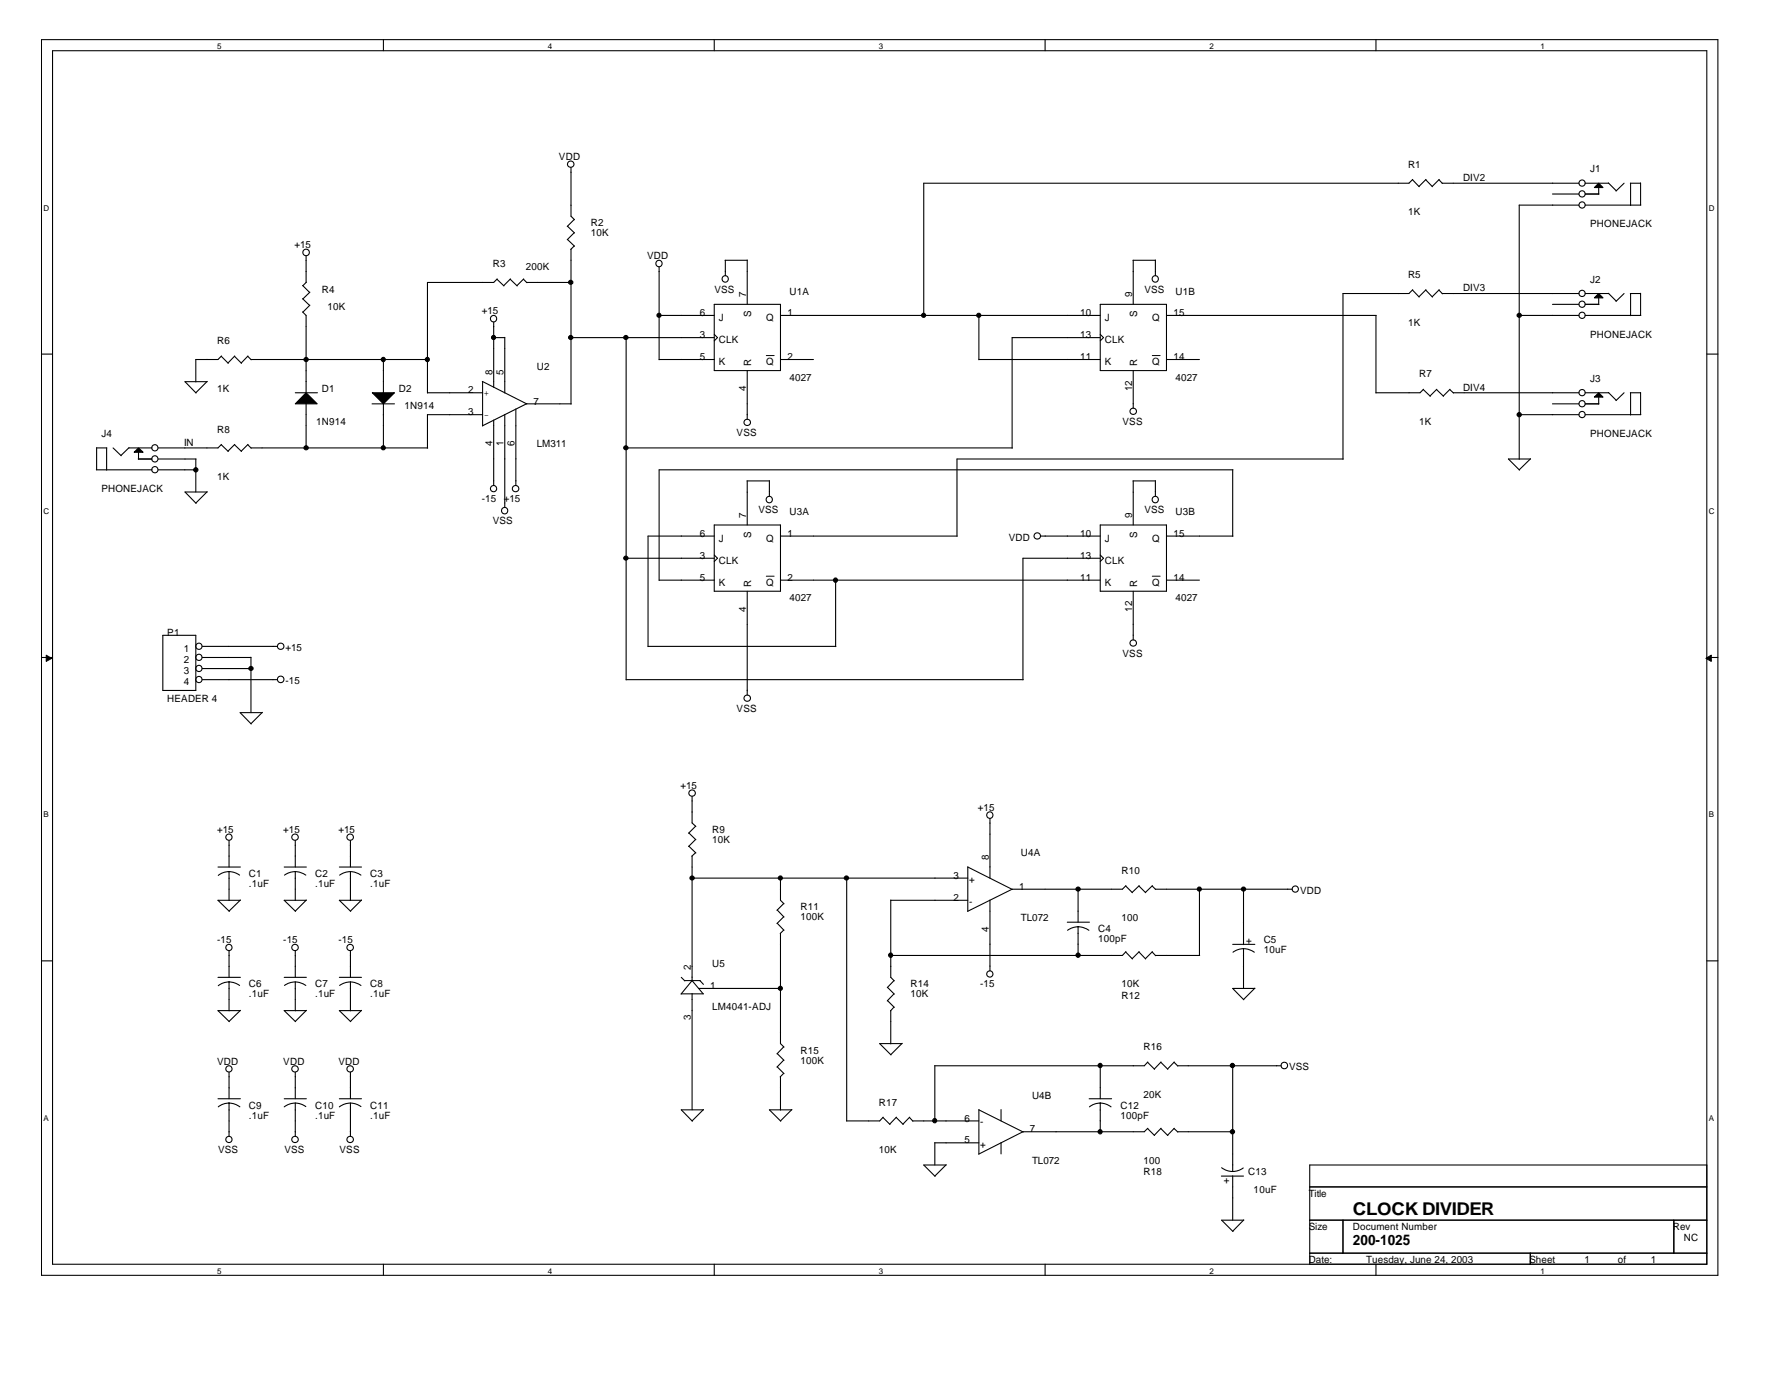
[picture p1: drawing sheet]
<svg xmlns="http://www.w3.org/2000/svg" width="279mm" height="216mm" viewBox="0 0 279 216" stroke-linecap="round" stroke-linejoin="round" font-family="sans-serif">
<g fill="none" stroke="#000" stroke-width=".17">
<path d="M6.5 6.2h262.5v193.5h-262.5zM8.2 7.9h259.1v190h-259.1zM60 6.2v1.7M111.9 6.2v1.7M163.7 6.2v1.7M215.5 6.2v1.7M88.9 35.4l1.1 1.1M88.9 37.5l1.1 1M89.4 26.2v7.6l.6 .6M89.4 39v24.3M89.9 34.4l-1.1 1.1M89.9 36.4l-1.1 1.1"/>
<path d="M89.9 38.5l-.5 .6M221.2 28.1l1.1 1.1M221.3 28.1l-.6 .6h-76v20.7M223.3 28.1l1 1.1M223.3 28.1l-1.1 1.1M225.4 28.1l.5 .6M225.4 28.1l-1.1 1.1M225.9 28.7h21.4M243.1 30.4h4.2M247.3 32.1h-9.4v39.8M248.3 28.7h3.6M248.3 32.1h8.7"/>
<path d="M248.3 30.4h2.1M250.4 29.4v1M251.9 28.6l1.2 1.3M254.4 28.7l-1.3 1.2M255.3 28.7h1.6M255.4 28.7v3.5M256.9 28.6v3.5M6.5 55.4h1.7M32.4 59.8h-3.4l1.7 1.7M32.4 59.7l-1.7 1.8M34.6 55.8l1.1 1.1M34.7 55.7l-.6 .6h-3.4v3.5"/>
<path d="M36.7 55.8l1.1 1.1M36.8 55.7l-1.1 1.1M38.8 55.8l.5 .5M38.8 55.7l-1 1.1M39.3 56.3h27.7M47.4 48.8l.5 .6v12.1M47.4 46.8l1.1 1M47.4 44.7l1.1 1.1M47.9 40.1v4.1M48 44.2l-.6 .5M48.5 47.8l-1.1 1.1M48.5 45.7l-1.1 1.1"/>
<path d="M60 56.3v5.2M75.5 59.7l7 3.5h7M75.6 59.8v6.9M77.3 52.9h1.8M77.3 50.4v10.2M77.8 43.7l1.1 1.1M77.9 43.7l-.6 .5h-10.4v17.3M79.1 52.8v8.7M79.9 43.7l1.1 1.1M79.9 43.7l-1 1M82 43.7l.5 .6M82 43.7l-1 1"/>
<path d="M82.5 44.2h7M89.4 52.9h22.5M98.1 52.9v53.6M103.2 41.8v14.5M103.2 49.4h8.7M103.2 56.3h8.7M111.9 47.6h10.3v10.4h-10.3zM111.9 52.3l.5 .6-.5 .5M113.6 40.7h3.4M113.6 40.7v2.5M117 40.7v6.9M117 58v7.6"/>
<path d="M122.2 49.4h50.1M122.2 56.3h5.2M153.3 49.4v6.9M153.3 56.3h19M172.3 47.6h10.4v10.4h-10.4zM172.3 52.9h-13.8v17.3M172.3 52.3l.5 .6-.5 .5M177.4 40.7h3.6M177.5 40.7v6.9M177.5 58v5.9M181 40.7v2.5M182.7 49.4h32.8"/>
<path d="M182.7 56.3h5.2M215.5 49.4v12.1M221.2 45.4l1.1 1.1M221.3 45.4l-.6 .6h-10.4v25.9M223.3 45.4l1 1.1M223.3 45.4l-1.1 1.1M225.4 45.4l.5 .6M225.4 45.4l-1.1 1.1M225.9 46h21.4M237.9 49.4h9.4M243.1 47.6h4.2M248.3 47.6h2.1"/>
<path d="M248.3 49.4h8.7M248.3 46h3.6M250.4 46.6v1.1M251.9 45.9l1.2 1.2M254.4 46l-1.3 1.2M255.3 46h1.6M255.4 46v3.4M256.9 45.9v3.5M267.3 55.4h1.7M15.1 73.6h8.7M15.1 70.1h1.6M15.1 70.1v3.5"/>
<path d="M16.7 70.1v3.5M17.7 70.1l1.3 1.3M20.2 70.1h3.6M20.2 70.1l-1.3 1.2M21.6 71.9h2.2M21.7 70.8v1.1M24.8 71.9h5.9M24.8 73.6h5.9M30.7 71.9v5.1M32.4 77h-3.4l1.7 1.8M32.4 77l-1.7 1.8M34.6 69.6l1.1 1.1"/>
<path d="M34.7 69.6l-.6 .5h-9.3M36.7 69.6l1.1 1.1M36.8 69.6l-1.1 1M38.8 69.6l.5 .6M38.8 69.6l-1 1M39.3 70.1h27.7M46.2 61.5h3.5M47.9 63.2v7M58.3 63.2h3.5M60 63.2v7M66.9 61.5h8.7M75.6 64.9h-8.7v5.3"/>
<path d="M77.3 65.8v10.2M79.1 64.9v14.5M80.8 64v12M82.5 63.2l-6.9 3.5M98.1 70.1h60.5M117 75.3h3.5M117 75.3v6.9M120.5 75.3v2.4M177.4 75.3h3.6M177.5 75.3v6.9M181 75.3v2.4M193.1 73.6v10.4"/>
<path d="M193.1 73.6h-89.9v17.3M210.4 71.9h-60.5v12.1M222.9 61l1.1 1M222.9 60.9l-.5 .6h-6.9M225 61l1.1 1M225 60.9l-1 1.1M227.1 61l.5 .5M227.1 60.9l-1.1 1.1M227.6 61.5h19.7M237.9 64.9h9.4M239.7 71.9h-3.5l1.8 1.7M239.7 71.8l-1.8 1.8"/>
<path d="M243.1 63.2h4.2M248.3 61.5h3.6M248.3 64.9h8.7M248.3 63.2h2.1M250.4 62.2v1.1M251.9 61.5l1.2 1.2M254.4 61.5l-1.3 1.2M255.3 61.5h1.6M255.4 61.5v3.5M256.9 61.5v3.4M25.5 99.5h5.2v8.6h-5.2zM98.1 87.4h13.8"/>
<path d="M103.2 90.8h8.7M111.9 82.2h10.3v10.4h-10.3zM111.9 83.9h-10.4v17.3M111.9 86.9l.5 .5-.5 .5M117 92.6v16.2M122.2 83.9h27.7M122.2 90.8h50.1M130.9 90.8v10.4M163 83.9h9.3M172.3 82.2h10.4v10.4h-10.4zM172.3 86.9l.5 .5-.5 .5M172.3 87.4h-12.1v19.1"/>
<path d="M177.5 92.6v7.6M182.7 83.9h10.4M182.7 90.8h5.2M6.5 102.9h1.7M31.7 102.9h7.6M31.7 101.2h11.8M31.7 106.4h11.8M31.7 104.7h7.6M39.3 102.9v8.7M41.1 111.6h-3.5l1.7 1.8M41.1 111.5l-1.8 1.8M98.1 106.4h62.1"/>
<path d="M101.5 101.2h29.4M267.3 102.9h1.7M34.1 135.7h3.6M35.9 136.5l.7 .1 .9 .4M35.9 136.5l-.8 .1-.9 .5M35.9 131.6v4.1M35.9 136.5v4.5M44.5 135.7h3.5M46.2 136.5l.7 .1 1 .4M46.2 136.5l-.7 .1-.9 .4M46.2 131.6v4.1M46.2 136.5v4.5"/>
<path d="M53.1 135.7h3.5M54.9 136.5l.7 .1 .9 .4M54.9 136.5l-.8 .1-.9 .4M54.9 131.6v4.1M54.9 136.5v4.5M107.9 130.4l1.1 1.1M107.9 132.5l1.1 1M108.4 124.7v4.1l.6 .6M108.4 134v19.5l-1.7 2.1M108.4 137.5h43.2M108.9 129.4l-1.1 1.1M108.9 131.4l-1.1 1.1"/>
<path d="M108.9 133.5l-.6 .6M122.2 137.5v3.5l.6 .5M132.6 137.4v38.1M151.6 135.7v6.9M151.6 135.7l7 3.6M155 128.2v9.3M168.8 139.2v5.2M176.3 138.7l1.1 1.1M176.3 138.7l-.5 .5h-17.3l-7 3.5M178.4 138.7l1 1.1M178.4 138.7l-1.1 1M180.4 138.7l.6 .6"/>
<path d="M180.5 138.7l-1.1 1M181 139.2h21.4M187.9 139.2v10.4M194.8 139.2v8.7M6.5 150.4h1.7M34.1 153h3.6M35.9 153.7l.7 .1 .9 .5M35.9 153.7l-.8 .1-.9 .5M35.9 148.9v4.1M35.9 153.7v4.6M37.7 141h-3.6l1.8 1.7M37.7 140.9l-1.8 1.7"/>
<path d="M37.7 158.2h-3.6l1.8 1.8M37.7 158.2l-1.8 1.7M44.5 153h3.5M46.2 153.7l.7 .1 1 .5M46.2 153.7l-.7 .1-.9 .5M46.2 148.9v4.1M46.2 153.7v4.6M48 141h-3.5l1.8 1.7M48 140.9l-1.8 1.7M48 158.2h-3.5l1.8 1.8M48 158.2l-1.8 1.7M53.1 153h3.5"/>
<path d="M54.9 153.7l.7 .1 .9 .5M54.9 153.7l-.8 .1-.9 .5M54.9 148.9v4.1M54.9 153.7v4.6M56.6 141h-3.5l1.8 1.7M56.6 140.9l-1.7 1.7M56.6 158.2h-3.5l1.8 1.8M56.6 158.2l-1.7 1.7M106.7 153l.5 .6M106.7 155.6h3.5M107.2 153.5h2.5M108.3 153.5l1.8 2.1"/>
<path d="M108.4 155.6v18.2M109.4 154.8h12.8M109.6 153.5l.6 .6M121.7 142.5l1.1 1.1M121.7 144.6l1.1 1.1M122.2 146.1v17.3l.6 .5M122.7 141.5l-1 1M122.7 143.5l-1 1.1M122.7 145.6l-.5 .6M139 154.6l1.1 1M139 156.7l1.1 1M139.5 141h12.1"/>
<path d="M139.5 140.9v12.1l.6 .6M139.5 158.2v5.2M140 153.5l-1 1.1M140 155.6l-1 1.1M140 157.7l-.5 .6M155 140.9v11.1M167.1 144.4h3.5M168.8 145.1l.8 .1 .9 .5M168.8 145.1l-.7 .1-.9 .5M168.8 145.1v4.5M176.3 149l1.1 1.1M176.3 149l-.5 .6h-36.3"/>
<path d="M178.4 149l1 1.1M178.4 149l-1.1 1.1M180.4 149l.6 .6M180.5 149l-1.1 1.1M181 149.6h6.9M193.1 147.9h3.4M194.8 148.5l.7 .1 .9 .5M194.8 148.5l-.8 .1-.9 .5M194.8 148.5v6.3M196.5 154.8h-3.4l1.7 1.7M196.5 154.7l-1.7 1.8M267.3 150.4h1.7"/>
<path d="M34.1 172h3.6M35.9 172.7l.7 .1 1 .5M35.9 172.7l-.8 .1-.9 .5M35.9 167.9v4.1M35.9 172.7v5.2M44.5 172h3.5M46.2 172.7l.7 .1 1 .5M46.2 172.7l-.7 .1-1 .5M46.2 167.9v4.1M46.2 172.7v5.2M53.1 172h3.5M54.9 172.7l.7 .1 .9 .5"/>
<path d="M54.9 172.7l-.8 .1-1 .5M54.9 167.9v4.1M54.9 172.7v5.2M110.2 173.8h-3.5l1.7 1.7M110.2 173.7l-1.8 1.8M121.7 165l1.1 1M121.7 167l1.1 1.1M122.2 168.6v5.2M122.7 163.9l-1 1.1M122.7 166l-1 1.1M122.7 168l-.5 .6M124 173.8h-3.5l1.8 1.7"/>
<path d="M124 173.7l-1.8 1.8M138.3 174.9l1.1 1.1M138.3 174.9l-.5 .6h-5.2M140.4 174.9l1.1 1.1M140.4 174.9l-1.1 1.1M141.3 163.4h-3.5l1.7 1.8M141.3 163.3l-1.8 1.8M142.4 174.9l.6 .6M142.5 174.9l-1.1 1.1M142.9 175.5h10.4M146.4 178.9h6.9M146.4 166.8v8.7"/>
<path d="M146.4 178.9v3.5M153.3 173.7v7M153.3 173.8l6.9 3.4M156.8 173.7v1.8M156.8 178.9v1.8M170.6 172h3.5M172.3 172.7l.7 .1 1 .5M172.3 172.7l-.7 .1-1 .5M172.3 166.8v5.2M172.3 172.7v4.5M179.7 166.3l1.1 1.1M179.7 176.7l1.1 1.1"/>
<path d="M179.8 166.3l-.6 .6h-32.8M179.8 176.6l-.6 .6h-19l-6.9 3.5M181.8 166.3l1.1 1.1M181.8 176.7l1.1 1.1M181.8 166.3l-1 1.1M181.8 176.6l-1 1.1M183.9 166.3l.6 .6M183.9 176.7l.6 .5M183.9 166.3l-1 1.1M183.9 176.6l-1 1.1M184.4 166.9h16.2M184.4 177.2h8.7"/>
<path d="M193.1 166.8v16.6M60 197.9v1.8M111.9 197.9v1.8M148.2 182.4h-3.5l1.7 1.8M148.2 182.4l-1.8 1.7M163.7 197.9v1.8M191.3 184.1h3.5M191.3 182.8l1 .5 .8 .1M193.1 184.1v6.9M194.7 182.9l-.9 .4-.7 .1M194.8 191h-3.5l1.8 1.8M194.8 191l-1.7 1.8"/>
<path d="M205.1 185.8h62.2M205.1 191h62.2M205.1 196.2h62.2M210.3 191v5.2M215.5 197.9v1.8M239.7 196.2v1.7M262.1 191v5.2M267.3 182.4h-62.2v15.5"/>
<circle cx="47.9" cy="39.5" r=".51"/>
<circle cx="89.4" cy="25.7" r=".5"/>
<circle cx="247.8" cy="30.4" r=".49"/>
<circle cx="247.8" cy="32.1" r=".49"/>
<circle cx="247.8" cy="28.7" r=".49"/>
<circle cx="77.3" cy="49.9" r=".5"/>
<circle cx="103.2" cy="41.3" r=".5"/>
<circle cx="113.6" cy="43.7" r=".5"/>
<circle cx="180.9" cy="43.7" r=".5"/>
<circle cx="247.8" cy="49.4" r=".49"/>
<circle cx="247.8" cy="45.9" r=".49"/>
<circle cx="247.8" cy="47.6" r=".49"/>
<circle cx="24.3" cy="71.8" r=".49"/>
<circle cx="24.3" cy="70.1" r=".49"/>
<circle cx="24.3" cy="73.5" r=".49"/>
<circle cx="77.3" cy="76.5" r=".49"/>
<circle cx="79" cy="80" r=".5"/>
<circle cx="80.8" cy="76.5" r=".5"/>
<circle cx="117" cy="66.1" r=".5"/>
<circle cx="120.5" cy="78.2" r=".5"/>
<circle cx="177.5" cy="64.4" r=".5"/>
<circle cx="180.9" cy="78.2" r=".5"/>
<circle cx="247.8" cy="61.5" r=".49"/>
<circle cx="247.8" cy="64.9" r=".49"/>
<circle cx="247.8" cy="63.2" r=".49"/>
<circle cx="162.5" cy="83.9" r=".5"/>
<circle cx="31.2" cy="101.2" r=".49"/>
<circle cx="31.2" cy="104.7" r=".49"/>
<circle cx="31.2" cy="102.9" r=".49"/>
<circle cx="31.2" cy="106.4" r=".49"/>
<circle cx="44" cy="106.4" r=".51"/>
<circle cx="44" cy="101.2" r=".5"/>
<circle cx="117" cy="109.3" r=".5"/>
<circle cx="177.5" cy="100.7" r=".5"/>
<circle cx="35.9" cy="131.1" r=".49"/>
<circle cx="46.2" cy="131.1" r=".5"/>
<circle cx="54.8" cy="131.1" r=".5"/>
<circle cx="108.4" cy="124.2" r=".5"/>
<circle cx="155" cy="127.6" r=".5"/>
<circle cx="202.9" cy="139.2" r=".49"/>
<circle cx="35.9" cy="148.3" r=".49"/>
<circle cx="46.2" cy="148.3" r=".5"/>
<circle cx="54.8" cy="148.3" r=".5"/>
<circle cx="155" cy="152.5" r=".49"/>
<circle cx="35.9" cy="167.3" r=".49"/>
<circle cx="35.9" cy="178.4" r=".49"/>
<circle cx="46.2" cy="167.3" r=".5"/>
<circle cx="46.2" cy="178.4" r=".5"/>
<circle cx="54.8" cy="167.3" r=".5"/>
<circle cx="54.8" cy="178.4" r=".5"/>
<circle cx="201.1" cy="166.8" r=".51"/>
</g>
<g fill="#000" stroke="#000" stroke-width=".16">
<path d="M7.2 102.6l.9 .5-.9 .4z" fill-rule="evenodd"/>
<path d="M267.2 103.1l.8-.5v.9z" fill-rule="evenodd"/>
</g>
<g fill="#000" stroke="#000" stroke-width=".17">
<path d="M250.4 28.7l.7 .7h-1.4z" fill-rule="evenodd"/>
<path d="M250.4 46l.7 .6h-1.4z" fill-rule="evenodd"/>
<path d="M21 70.8l.7-.7 .7 .7z" fill-rule="evenodd"/>
<path d="M47.9 61.5l1.8 1.7h-3.5z" fill-rule="evenodd"/>
<path d="M58.3 61.5h3.5l-1.8 1.7z" fill-rule="evenodd"/>
<path d="M250.4 61.5l.7 .7h-1.4z" fill-rule="evenodd"/>
<circle cx="47.9" cy="56.3" r=".33"/>
<circle cx="60" cy="56.3" r=".33"/>
<circle cx="66.9" cy="56.3" r=".33"/>
<circle cx="77.3" cy="52.8" r=".32"/>
<circle cx="89.4" cy="44.2" r=".33"/>
<circle cx="89.4" cy="52.8" r=".33"/>
<circle cx="98" cy="52.8" r=".33"/>
<circle cx="103.2" cy="49.4" r=".32"/>
<circle cx="144.6" cy="49.4" r=".32"/>
<circle cx="153.3" cy="49.4" r=".32"/>
<circle cx="237.9" cy="49.4" r=".33"/>
<circle cx="30.7" cy="73.6" r=".33"/>
<circle cx="48" cy="70.1" r=".33"/>
<circle cx="60" cy="70.1" r=".32"/>
<circle cx="98" cy="70.1" r=".33"/>
<circle cx="237.9" cy="64.9" r=".33"/>
<circle cx="98" cy="87.4" r=".33"/>
<circle cx="130.8" cy="90.8" r=".33"/>
<circle cx="39.3" cy="104.7" r=".33"/>
<circle cx="108.4" cy="137.5" r=".33"/>
<circle cx="122.2" cy="137.5" r=".32"/>
<circle cx="132.6" cy="137.5" r=".33"/>
<circle cx="168.9" cy="139.2" r=".33"/>
<circle cx="187.8" cy="139.2" r=".32"/>
<circle cx="194.8" cy="139.2" r=".33"/>
<circle cx="122.2" cy="154.7" r=".32"/>
<circle cx="139.5" cy="149.5" r=".33"/>
<circle cx="168.8" cy="149.5" r=".33"/>
<circle cx="146.4" cy="175.5" r=".33"/>
<circle cx="172.3" cy="177.2" r=".33"/>
<circle cx="172.3" cy="166.8" r=".33"/>
<circle cx="193" cy="177.2" r=".33"/>
<circle cx="193" cy="166.8" r=".33"/>
</g>
<path d="M120 55.7h1.2M180.5 55.7h1.2M120 90.2h1.2M180.5 90.2h1.2" fill="none" stroke="#000" stroke-width=".16"/>
<text font-size="2.8" x="211.9" y="190.3">CLOCK DIVIDER</text>
<text font-size="2.2" x="211.9" y="195">200-1025</text>
<g font-size="1.6">
<text x="87.5" y="25.1">VDD</text>
<text x="220.5" y="26.3">R1</text>
<text x="229.1" y="28.4">DIV2</text>
<text x="249" y="27">J1</text>
<text x="92.5" y="35.4">R2</text>
<text x="220.5" y="33.7">1K</text>
<text x="249" y="35.6">PHONEJACK</text>
<text x="46.1" y="38.9">+15</text>
<text x="77.2" y="41.8">R3</text>
<text x="92.5" y="37">10K</text>
<text x="101.3" y="40.6">VDD</text>
<text x="50.4" y="45.8">R4</text>
<text x="82.3" y="42.3">200K</text>
<text x="111.9" y="45.8">VSS</text>
<text x="116.8" y="46.6" transform="rotate(-90 116.8 46.6)">7</text>
<text x="123.7" y="46.1">U1A</text>
<text x="177.3" y="46.6" transform="rotate(-90 177.3 46.6)">9</text>
<text x="179.2" y="45.8">VSS</text>
<text x="184.1" y="46.1">U1B</text>
<text x="220.5" y="43.6">R5</text>
<text x="229.1" y="45.6">DIV3</text>
<text x="249" y="44.2">J2</text>
<text x="34" y="53.9">R6</text>
<text x="51.3" y="48.6">10K</text>
<text x="75.4" y="49.2">+15</text>
<text x="109.6" y="49.5">6</text>
<text x="109.6" y="53">3</text>
<text x="112.6" y="50.2">J</text>
<text x="112.6" y="53.7">CLK</text>
<text x="117.6" y="49.7" transform="rotate(-90 117.6 49.7)">S</text>
<text x="120" y="50.2">Q</text>
<text x="123.3" y="49.5">1</text>
<text x="169.2" y="49.5">10</text>
<text x="169.2" y="53">13</text>
<text x="173" y="50.2">J</text>
<text x="173" y="53.7">CLK</text>
<text x="178.1" y="49.7" transform="rotate(-90 178.1 49.7)">S</text>
<text x="180.5" y="50.2">Q</text>
<text x="183.8" y="49.5">15</text>
<text x="220.5" y="51">1K</text>
<text x="249" y="52.9">PHONEJACK</text>
<text x="77.1" y="58.7" transform="rotate(-90 77.1 58.7)">8</text>
<text x="78.9" y="58.7" transform="rotate(-90 78.9 58.7)">5</text>
<text x="84.1" y="57.9">U2</text>
<text x="109.6" y="56.4">5</text>
<text x="112.6" y="57.2">K</text>
<text x="117.6" y="57.3" transform="rotate(-90 117.6 57.3)">R</text>
<text x="120" y="57.2">Q</text>
<text x="123.3" y="56.4">2</text>
<text x="123.7" y="59.6">4027</text>
<text x="169.2" y="56.4">11</text>
<text x="173" y="57.2">K</text>
<text x="178.1" y="57.3" transform="rotate(-90 178.1 57.3)">R</text>
<text x="180.5" y="57.2">Q</text>
<text x="183.8" y="56.4">14</text>
<text x="184.1" y="59.6">4027</text>
<text x="222.2" y="59.1">R7</text>
<text x="249" y="59.8">J3</text>
<text x="34" y="61.3">1K</text>
<text x="50.4" y="61.3">D1</text>
<text x="62.5" y="61.3">D2</text>
<text x="63.4" y="64.1">1N914</text>
<text x="73.3" y="61.6">2</text>
<text x="73.3" y="65">3</text>
<text x="75.8" y="65.4">-</text>
<text x="75.8" y="62">+</text>
<text x="83.6" y="63.3">7</text>
<text x="116.8" y="61.3" transform="rotate(-90 116.8 61.3)">4</text>
<text x="177.3" y="61.3" transform="rotate(-90 177.3 61.3)">12</text>
<text x="229.1" y="61.2">DIV4</text>
<text x="15.9" y="68.4">J4</text>
<text x="28.8" y="69.8">IN</text>
<text x="34" y="67.7">R8</text>
<text x="49.5" y="66.5">1N914</text>
<text x="77.1" y="69.9" transform="rotate(-90 77.1 69.9)">4</text>
<text x="78.9" y="69.9" transform="rotate(-90 78.9 69.9)">1</text>
<text x="80.6" y="69.9" transform="rotate(-90 80.6 69.9)">6</text>
<text x="84.1" y="70">LM311</text>
<text x="115.4" y="68.2">VSS</text>
<text x="175.8" y="66.5">VSS</text>
<text x="222.2" y="66.5">1K</text>
<text x="249" y="68.4">PHONEJACK</text>
<text x="15.9" y="77">PHONEJACK</text>
<text x="34" y="75.1">1K</text>
<text x="75.4" y="78.6">-15</text>
<text x="77.2" y="82.1">VSS</text>
<text x="78.9" y="78.6">+15</text>
<text x="116.8" y="81.1" transform="rotate(-90 116.8 81.1)">7</text>
<text x="118.8" y="80.3">VSS</text>
<text x="123.7" y="80.7">U3A</text>
<text x="177.3" y="81.1" transform="rotate(-90 177.3 81.1)">9</text>
<text x="179.2" y="80.3">VSS</text>
<text x="184.1" y="80.7">U3B</text>
<text x="109.6" y="84">6</text>
<text x="109.6" y="87.5">3</text>
<text x="112.6" y="84.8">J</text>
<text x="112.6" y="88.3">CLK</text>
<text x="117.6" y="84.2" transform="rotate(-90 117.6 84.2)">S</text>
<text x="120" y="84.8">Q</text>
<text x="123.3" y="84">1</text>
<text x="158" y="84.7">VDD</text>
<text x="169.2" y="84">10</text>
<text x="169.2" y="87.5">13</text>
<text x="173" y="84.8">J</text>
<text x="173" y="88.3">CLK</text>
<text x="178.1" y="84.2" transform="rotate(-90 178.1 84.2)">S</text>
<text x="180.5" y="84.8">Q</text>
<text x="183.8" y="84">15</text>
<text x="109.6" y="90.9">5</text>
<text x="112.6" y="91.7">K</text>
<text x="116.8" y="95.8" transform="rotate(-90 116.8 95.8)">4</text>
<text x="117.6" y="91.9" transform="rotate(-90 117.6 91.9)">R</text>
<text x="120" y="91.7">Q</text>
<text x="123.3" y="90.9">2</text>
<text x="123.7" y="94.1">4027</text>
<text x="169.2" y="90.9">11</text>
<text x="173" y="91.7">K</text>
<text x="177.3" y="95.8" transform="rotate(-90 177.3 95.8)">12</text>
<text x="178.1" y="91.9" transform="rotate(-90 178.1 91.9)">R</text>
<text x="180.5" y="91.7">Q</text>
<text x="183.8" y="90.9">14</text>
<text x="184.1" y="94.1">4027</text>
<text x="26.2" y="99.5">P1</text>
<text x="44.7" y="101.9">+15</text>
<text x="28.8" y="102.1">1</text>
<text x="28.8" y="103.8">2</text>
<text x="28.8" y="105.5">3</text>
<text x="28.8" y="107.3">4</text>
<text x="44.7" y="107.1">-15</text>
<text x="175.8" y="102.8">VSS</text>
<text x="26.2" y="109.9">HEADER 4</text>
<text x="115.4" y="111.4">VSS</text>
<text x="106.6" y="123.5">+15</text>
<text x="34" y="130.4">+15</text>
<text x="44.4" y="130.4">+15</text>
<text x="53" y="130.4">+15</text>
<text x="111.5" y="130.4">R9</text>
<text x="111.5" y="132">10K</text>
<text x="153.2" y="127">+15</text>
<text x="39" y="137.3">C1</text>
<text x="49.4" y="137.3">C2</text>
<text x="58" y="137.3">C3</text>
<text x="149.3" y="137.6">3</text>
<text x="154.9" y="134.7" transform="rotate(-90 154.9 134.7)">8</text>
<text x="159.9" y="134.1">U4A</text>
<text x="175.6" y="136.8">R10</text>
<text x="39" y="138.9">.1uF</text>
<text x="49.4" y="138.9">.1uF</text>
<text x="58" y="138.9">.1uF</text>
<text x="125.3" y="142.5">R11</text>
<text x="149.3" y="141.1">2</text>
<text x="151.8" y="138.2">+</text>
<text x="151.8" y="141.6">-</text>
<text x="159.6" y="139.3">1</text>
<text x="203.6" y="139.9">VDD</text>
<text x="34" y="147.7">-15</text>
<text x="44.4" y="147.7">-15</text>
<text x="53" y="147.7">-15</text>
<text x="125.3" y="144.1">100K</text>
<text x="154.9" y="145.9" transform="rotate(-90 154.9 145.9)">4</text>
<text x="159.9" y="144.2">TL072</text>
<text x="172" y="146">C4</text>
<text x="172" y="147.5">100pF</text>
<text x="175.6" y="144.2">100</text>
<text x="195.2" y="147.9">+</text>
<text x="197.9" y="147.7">C5</text>
<text x="197.9" y="149.3">10uF</text>
<text x="39" y="154.6">C6</text>
<text x="49.4" y="154.6">C7</text>
<text x="58" y="154.6">C8</text>
<text x="108.2" y="151.9" transform="rotate(-90 108.2 151.9)">2</text>
<text x="111.2" y="154.9">1</text>
<text x="111.5" y="151.3">U5</text>
<text x="142.6" y="154.6">R14</text>
<text x="153.5" y="154.6">-15</text>
<text x="175.6" y="154.6">10K</text>
<text x="39" y="156.2">.1uF</text>
<text x="49.4" y="156.2">.1uF</text>
<text x="58" y="156.2">.1uF</text>
<text x="108.2" y="159.7" transform="rotate(-90 108.2 159.7)">3</text>
<text x="111.5" y="158.1">LM4041-ADJ</text>
<text x="142.6" y="156.2">10K</text>
<text x="175.6" y="156.3">R12</text>
<text x="34" y="166.7">VDD</text>
<text x="44.4" y="166.7">VDD</text>
<text x="53" y="166.7">VDD</text>
<text x="125.3" y="165">R15</text>
<text x="125.3" y="166.5">100K</text>
<text x="179.1" y="164.5">R16</text>
<text x="201.9" y="167.6">VSS</text>
<text x="39" y="173.6">C9</text>
<text x="49.4" y="173.6">C10</text>
<text x="58" y="173.6">C11</text>
<text x="137.6" y="173.1">R17</text>
<text x="161.6" y="172">U4B</text>
<text x="175.5" y="173.6">C12</text>
<text x="179.1" y="171.9">20K</text>
<text x="39" y="175.2">.1uF</text>
<text x="49.4" y="175.2">.1uF</text>
<text x="58" y="175.2">.1uF</text>
<text x="151" y="175.6">6</text>
<text x="151" y="179">5</text>
<text x="153.5" y="179.7">+</text>
<text x="153.5" y="176.2">-</text>
<text x="161.3" y="177.3">7</text>
<text x="175.5" y="175.2">100pF</text>
<text x="34.2" y="180.5">VSS</text>
<text x="44.5" y="180.5">VSS</text>
<text x="53.2" y="180.5">VSS</text>
<text x="137.6" y="180.5">10K</text>
<text x="161.6" y="182.2">TL072</text>
<text x="179.1" y="184">R18</text>
<text x="179.1" y="182.2">100</text>
<text x="192.5" y="184.4" transform="rotate(-180 192.5 184.4)">+</text>
<text x="195.5" y="184">C13</text>
<text x="196.3" y="186.7">10uF</text>
<text x="205" y="187.4">Title</text>
<text x="205" y="192.6">Size</text>
<text x="205" y="197.8">Date:</text>
<text x="211.9" y="192.6">Document Number</text>
<text x="214" y="197.8">Tuesday, June 24, 2003</text>
<text x="239.5" y="197.8">Sheet</text>
<text x="248.2" y="197.8">1</text>
<text x="253.4" y="197.8">of</text>
<text x="258.5" y="197.8">1</text>
<text x="262" y="192.6">Rev</text>
<text x="263.7" y="194.4">NC</text>
</g>
<g font-size="1.3">
<text x="34" y="7.7">5</text>
<text x="85.8" y="7.7">4</text>
<text x="137.6" y="7.7">3</text>
<text x="189.4" y="7.7">2</text>
<text x="241.3" y="7.7">1</text>
<text x="6.8" y="33">D</text>
<text x="267.6" y="33">D</text>
<text x="6.8" y="80.5">C</text>
<text x="267.6" y="80.5">C</text>
<text x="6.8" y="128">B</text>
<text x="267.6" y="128">B</text>
<text x="6.8" y="175.5">A</text>
<text x="267.6" y="175.5">A</text>
<text x="34" y="199.4">5</text>
<text x="85.8" y="199.4">4</text>
<text x="137.6" y="199.4">3</text>
<text x="189.4" y="199.4">2</text>
<text x="241.3" y="199.4">1</text>
</g>
</svg>
